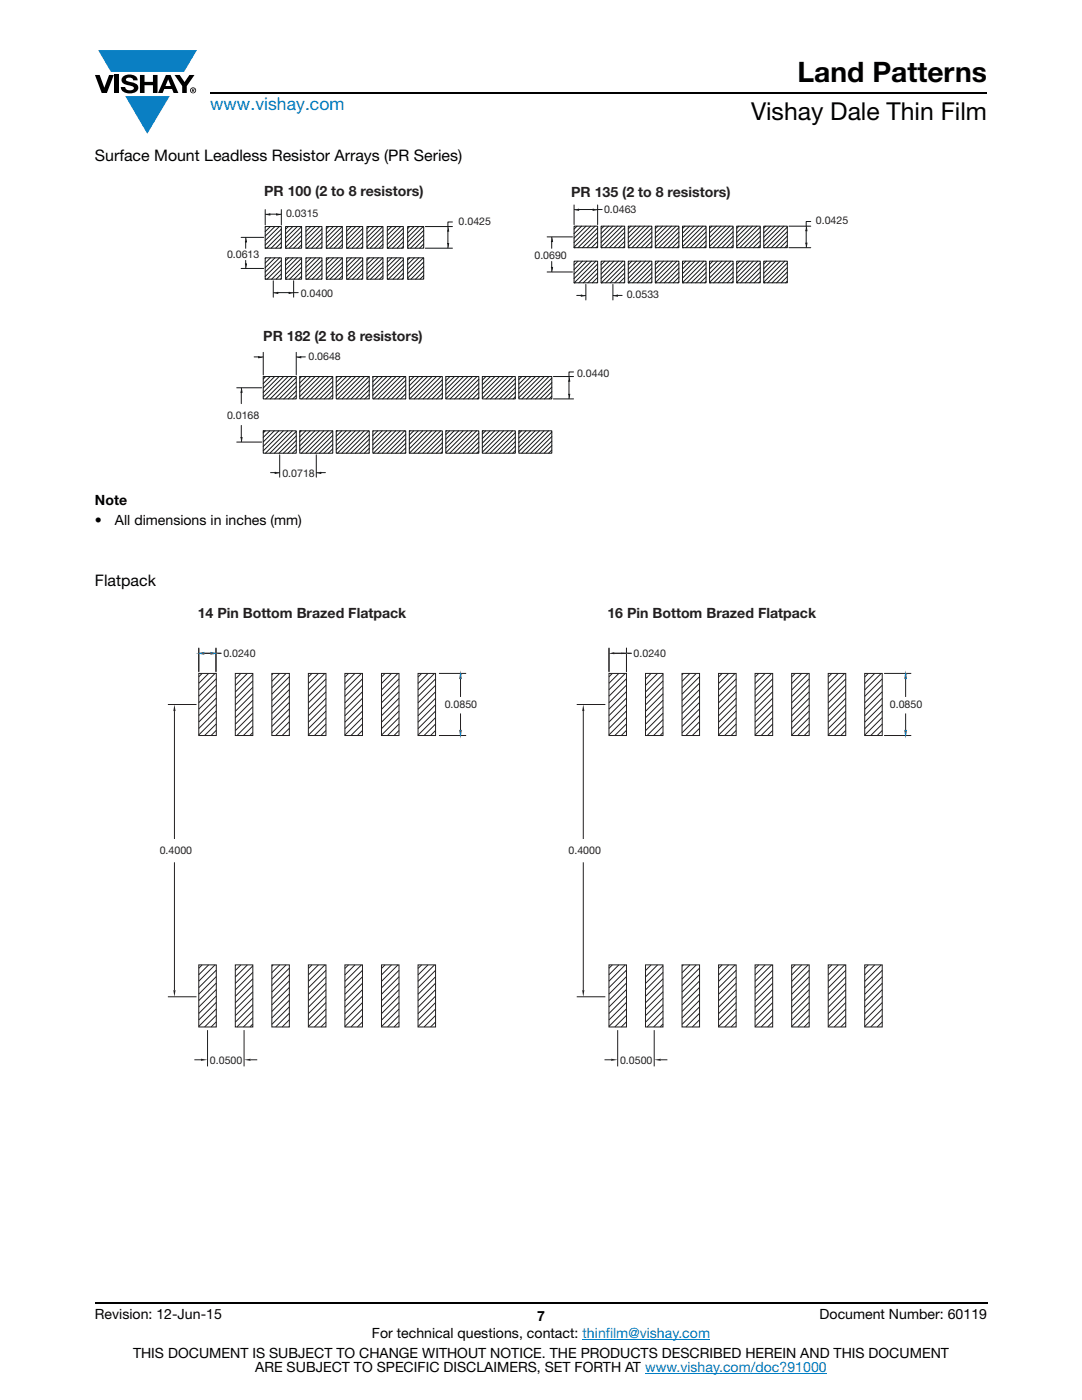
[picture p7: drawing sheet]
<svg xmlns="http://www.w3.org/2000/svg" width="216mm" height="279mm" viewBox="0 0 216 279" stroke-linecap="round" stroke-linejoin="round" font-family="sans-serif">
<g fill="#0a7fc3">
<path d="M19.6 10h19.7l-2.6 4.3h-1.1h-13.5z"/>
<path d="M25 19.2h8.9l-4.5 7.5z"/>
</g>
<g fill="#000">
<path d="M18.9 15h1l.9 2.5 1-2.5h.9l-1.4 3.6h-1zM22.9 15h.9v3.6h-.9zM24.6 15.3a2.1 2.1 0 0 1 2.8 .3l.1 .4h-.9a.79 .79 0 0 0-.7-.5 .79 .79 0 0 0-.8 .4l.3 .3 1 .2a1.08 1.08 0 0 1 1.2 1 1.08 1.08 0 0 1-1.1 1.2 1.73 1.73 0 0 1-2.4-1.2h.9a.96 .96 0 0 0 .8 .6 .96 .96 0 0 0 .9-.4 1.31 1.31 0 0 0-1.2-.6 1.03 1.03 0 0 1-1.1-.6 1.03 1.03 0 0 1 .2-1.1zM27.9 15h.9v1.3h1.7v-1.3h.9v3.6h-.9v-1.6h-1.7v1.6h-.9zM34.8 15h1.1l.9 1.4 1-1.4h1l-1.5 2.2v1.4h-.9v-1.4z"/>
<path d="M33.6 15.9l.5 1.3h-1.1zM33.1 15l-1.6 3.6h1l.3-.8h1.5l.3 .8h1l-1.6-3.6z"/>
<path d="M38.4 17.8h.2v.2h-.2zM38.3 17.7v.7h.1v-.3l.4 .3-.2-.3 .2-.2-.1-.2z"/>
<path d="M38.1 18a.46 .46 0 0 1 .9 0 .46 .46 0 0 1-.9 0zM37.9 18a.6 .6 0 0 0 1.2 0 .6 .6 0 0 0-1.2 0z"/>
</g>
<path d="M42 18.6h155M18.9 260h178.1" fill="none" stroke="#000" stroke-width=".36"/>
<path d="M116.2 267.3h25.5M128.7 274h36.3" fill="none" stroke="#007ec4" stroke-width=".2"/>
<path d="M45.3 36.7h124v59h-124z" fill="#fff"/>
<g fill="none" stroke="#131718" stroke-width=".2">
<path d="M52.9 51.5h3.2v4.2h-3.2zM52.9 45.2h3.2v4.3h-3.2zM52.9 55.7h.1M52.9 49.5h.1M53 45.2l-.1 .1M53.1 51.5l-.2 .1M53.9 45.2l-1 1M54 51.5l-1.1 1M54.8 45.2l-1.9 1.9M54.9 51.5l-2 1.9M55.7 45.2l-2.8 2.8M55.8 51.5l-2.9 2.8"/>
<path d="M56.1 52l-3.2 3.2M56.1 52.9l-2.8 2.8M56.1 53.8l-1.9 1.9M56.1 54.7l-1 1M56.1 46.6l-2.9 2.9M56.1 55.6l-.1 .1M56.1 45.7l-3.2 3.2M56.1 47.5l-2 2M56.1 48.4l-1.1 1.1M56.1 49.3l-.2 .2M57 51.5h3.2v4.2h-3.2zM57 45.2h3.2v4.3h-3.2z"/>
<path d="M57 55.7h.1M57 49.5h.1M57.5 45.2l-.5 .5M57.6 51.5l-.6 .5M58.4 45.2l-1.4 1.5M58.5 51.5l-1.5 1.4M59.3 45.2l-2.3 2.3M59.4 51.5l-2.4 2.3M60.2 47l-2.5 2.5M60.2 47.9l-1.6 1.6M60.2 53.3l-2.4 2.4M60.2 48.8l-.7 .7"/>
<path d="M60.2 46.1l-3.2 3.2M60.2 51.5l-3.2 3.2M60.2 52.4l-3.2 3.2M60.2 45.2l-3.2 3.2M60.2 54.2l-1.5 1.5M60.2 55.1l-.6 .6M61 51.5h3.2v4.2h-3.2zM61 45.2h3.2v4.3h-3.2zM61 55.7h.1M61 49.5h.1M61.1 45.2l-.1 .1M61.2 51.5l-.2 .1"/>
<path d="M62 45.2l-1 1M62 51.5l-1 1M62.9 45.2l-1.9 1.9M63 51.5l-2 1.8M63.8 45.2l-2.8 2.8M63.8 51.5l-2.8 2.8M64.2 51.9l-3.2 3.2M64.2 52.9l-2.8 2.8M64.2 53.7l-1.9 2M64.2 54.6l-1 1.1M64.2 45.7l-3.2 3.2M64.2 55.5l-.1 .2"/>
<path d="M64.2 46.6l-2.9 2.9M64.2 47.5l-2 2M64.2 48.4l-1.1 1.1M64.2 49.3l-.2 .2M65.1 51.5h3.2v4.2h-3.2zM65.1 45.2h3.2v4.3h-3.2zM65.1 55.7h.1M65.1 49.5h.1M65.6 45.2l-.5 .5M65.6 51.5l-.5 .5M66.5 45.2l-1.4 1.4M66.5 51.5l-1.4 1.4"/>
<path d="M67.4 45.2l-2.3 2.3M67.4 51.5l-2.3 2.3M68.3 45.2l-3.2 3.2M68.3 51.5l-3.2 3.2M68.3 52.4l-3.2 3.2M68.3 53.3l-2.4 2.4M68.3 54.2l-1.5 1.5M68.3 55.1l-.6 .6M68.3 47l-2.5 2.5M68.3 46.1l-3.2 3.2M68.3 47.9l-1.6 1.6M68.3 48.8l-.7 .7"/>
<path d="M69.2 51.5h3.2v4.2h-3.2zM69.2 45.2h3.2v4.3h-3.2zM69.2 55.7h.1M69.2 49.5h.1M69.2 45.2h.1M69.2 51.5h.1M70.1 45.2l-.9 .9M70.1 51.5l-.9 .9M71 45.2l-1.8 1.8M71 51.5l-1.8 1.8M71.9 45.2l-2.7 2.7M71.9 51.5l-2.7 2.7"/>
<path d="M72.4 52.8l-2.9 2.9M72.4 51.9l-3.2 3.2M72.4 53.7l-2.1 2M72.4 54.6l-1.2 1.1M72.4 46.5l-3 3M72.4 55.5l-.3 .2M72.4 47.4l-2.1 2.1M72.4 45.6l-3.2 3.2M72.4 48.3l-1.3 1.2M72.4 49.2l-.3 .3M73.2 51.5h3.2v4.2h-3.2zM73.2 45.2h3.2v4.3h-3.2z"/>
<path d="M73.2 55.7h.1M73.2 49.5h.1M73.7 45.2l-.5 .5M73.7 51.5l-.5 .4M74.6 45.2l-1.4 1.3M74.6 51.5l-1.4 1.3M75.5 45.2l-2.3 2.3M75.5 51.5l-2.3 2.2M76.4 45.2l-3.2 3.1M76.4 51.5l-3.2 3.1M76.4 53.2l-2.5 2.5M76.4 54.1l-1.6 1.6"/>
<path d="M76.4 55l-.7 .7M76.4 52.3l-3.2 3.2M76.4 46l-3.2 3.2M76.4 46.9l-2.5 2.6M76.4 47.8l-1.7 1.7M76.4 48.7l-.8 .8M77.3 51.5h.1M77.3 51.5h3.2v4.2h-3.2zM77.3 45.2h3.2v4.3h-3.2zM77.3 55.7h.1M77.3 49.5h.1M78.1 45.2l-.8 .9"/>
<path d="M78.2 51.5l-.9 .9M79.1 45.2l-1.8 1.8M79.1 51.5l-1.8 1.8M79.9 45.2l-2.6 2.7M80 51.5l-2.7 2.6M80.5 51.9l-3.2 3.2M80.5 52.7l-3 3M80.5 53.7l-2.1 2M80.5 54.5l-1.2 1.2M80.5 46.5l-3.1 3M80.5 55.4l-.3 .3M80.5 45.6l-3.2 3.2"/>
<path d="M80.5 47.4l-2.2 2.1M80.5 48.3l-1.3 1.2M80.5 49.2l-.4 .3M81.3 51.5h3.2v4.2h-3.2zM81.3 45.2h3.2v4.3h-3.2zM81.3 55.7h.1M81.3 49.5h.1M81.7 45.2l-.4 .4M81.8 51.5l-.5 .4M82.6 45.2l-1.3 1.3M82.7 51.5l-1.4 1.3M83.5 45.2l-2.2 2.2"/>
<path d="M83.6 51.5l-2.3 2.2M84.4 45.2l-3.1 3.1M84.5 51.5l-3.2 3.1M84.5 52.3l-3.2 3.2M84.5 53.2l-2.5 2.5M84.5 54.1l-1.6 1.6M84.5 55l-.7 .7M84.5 46.9l-2.6 2.6M84.5 47.8l-1.7 1.7M84.5 46l-3.2 3.2M84.5 48.7l-.8 .8M84.9 49.5h5.4"/>
<path d="M84.9 45.2h5.4M89.4 46.1v2.5M90.3 44.3h-.9v.9M114.5 52.1h4.7v4.3h-4.7zM114.5 56.4h.1M114.5 45.1h4.7v4.3h-4.7zM114.5 49.4h.1M115.1 45.1l-.6 .6M115.3 52.1l-.8 .8M116.1 45.1l-1.6 1.5M116.2 52.1l-1.7 1.7M116.9 45.1l-2.4 2.4"/>
<path d="M117.1 52.1l-2.6 2.6M117.8 45.1l-3.3 3.3M118 52.1l-3.5 3.5M118.7 45.1l-4.2 4.2M118.9 52.1l-4.3 4.3M119.2 49.1l-.3 .3M119.2 48.2l-1.2 1.2M119.2 47.3l-2.1 2.1M119.2 46.4l-3 3M119.2 45.5l-3.9 3.9M119.2 56.3l-.1 .1M119.2 55.4l-1 1"/>
<path d="M119.2 54.5l-1.9 1.9M119.2 53.6l-2.8 2.8M119.2 52.7l-3.7 3.7M119.9 52.1h4.7v4.3h-4.7zM119.9 56.4h.1M119.9 45.1h4.7v4.3h-4.7zM119.9 49.4h.1M120.5 45.1l-.6 .6M120.7 52.1l-.8 .8M121.4 45.1l-1.5 1.5M121.6 52.1l-1.7 1.7M122.3 45.1l-2.4 2.4"/>
<path d="M122.5 52.1l-2.6 2.6M123.2 45.1l-3.3 3.3M123.4 52.1l-3.5 3.5M124.1 45.1l-4.2 4.2M124.3 52.1l-4.3 4.3M124.6 49.1l-.3 .3M124.6 48.2l-1.2 1.2M124.6 47.3l-2.1 2.1M124.6 46.4l-3 3M124.6 45.5l-3.9 3.9M124.6 56.2l-.1 .2M124.6 55.4l-1 1"/>
<path d="M124.6 54.5l-1.9 1.9M124.6 53.6l-2.8 2.8M124.6 52.7l-3.7 3.7M125.4 52.1h4.7v4.3h-4.7zM125.4 56.4h.1M125.4 45.1h4.7v4.3h-4.7zM125.4 49.4h.1M125.9 45.1l-.5 .6M126.1 52.1l-.7 .8M126.8 45.1l-1.4 1.5M127 52.1l-1.6 1.6M127.7 45.1l-2.3 2.4"/>
<path d="M127.9 52.1l-2.5 2.5M128.6 45.1l-3.2 3.3M128.8 52.1l-3.4 3.4M129.5 45.1l-4.1 4.2M129.7 52.1l-4.3 4.3M130.1 54.4l-2 2M130.1 53.5l-2.9 2.9M130.1 52.6l-3.8 3.8M130.1 56.2l-.2 .2M130.1 55.3l-1.2 1.1M130.1 49.1l-.4 .3M130.1 48.2l-1.3 1.2"/>
<path d="M130.1 47.3l-2.2 2.1M130.1 46.4l-3.1 3M130.1 45.5l-4 3.9M130.8 52.1h4.7v4.3h-4.7zM130.8 56.4h.1M130.8 45.1h4.7v4.3h-4.7zM130.8 49.4h.1M131.3 45.1l-.5 .5M131.5 52.1l-.7 .7M132.2 45.1l-1.4 1.5M132.4 52.1l-1.6 1.6M133.1 45.1l-2.3 2.3"/>
<path d="M133.3 52.1l-2.5 2.5M134 45.1l-3.2 3.3M134.2 52.1l-3.4 3.4M134.9 45.1l-4.1 4.1M135.1 52.1l-4.3 4.3M135.5 49l-.4 .4M135.5 48.1l-1.3 1.3M135.5 47.2l-2.2 2.2M135.5 46.3l-3.1 3.1M135.5 45.4l-4 4M135.5 56.2l-.3 .2M135.5 55.3l-1.2 1.1"/>
<path d="M135.5 54.4l-2.1 2M135.5 53.5l-3 2.9M135.5 52.6l-3.8 3.8M136.2 52.1h4.7v4.3h-4.7zM136.2 56.4h.1M136.2 45.1h4.7v4.3h-4.7zM136.2 49.4h.1M136.7 45.1l-.5 .5M136.9 52.1l-.7 .7M137.6 45.1l-1.4 1.4M137.7 52.1l-1.5 1.6M138.5 45.1l-2.3 2.3"/>
<path d="M138.6 52.1l-2.4 2.5M139.4 45.1l-3.2 3.2M139.5 52.1l-3.3 3.4M140.3 45.1l-4.1 4.1M140.4 52.1l-4.2 4.3M140.9 49l-.5 .4M140.9 48.1l-1.4 1.3M140.9 47.2l-2.3 2.2M140.9 46.3l-3.2 3.1M140.9 45.4l-4 4M140.9 56.2l-.3 .2M140.9 55.3l-1.2 1.1"/>
<path d="M140.9 54.4l-2.1 2M140.9 53.5l-3 2.9M140.9 52.6l-3.9 3.8M141.6 52.1h4.7v4.3h-4.7zM141.6 56.4h.1M141.6 45.1h4.7v4.3h-4.7zM141.6 49.4h.1M142.1 45.1l-.5 .5M142.2 52.1l-.6 .7M143 45.1l-1.4 1.4M143.1 52.1l-1.5 1.6M143.8 45.1l-2.2 2.3"/>
<path d="M144 52.1l-2.4 2.5M144.8 45.1l-3.2 3.2M144.9 52.1l-3.3 3.4M145.6 45.1l-4 4.1M145.8 52.1l-4.2 4.3M146.3 49l-.5 .4M146.3 48.1l-1.4 1.3M146.3 47.2l-2.3 2.2M146.3 46.3l-3.2 3.1M146.3 45.4l-4.1 4M146.3 56.1l-.3 .3M146.3 55.3l-1.2 1.1"/>
<path d="M146.3 54.3l-2.1 2.1M146.3 53.5l-3 2.9M146.3 52.6l-3.9 3.8M147 52.1h4.7v4.3h-4.7zM147 56.4h.1M147 45.1h4.7v4.3h-4.7zM147 49.4h.1M147.4 45.1l-.4 .5M147.6 52.1l-.6 .7M148.3 45.1l-1.3 1.4M148.5 52.1l-1.5 1.5M149.2 45.1l-2.2 2.3"/>
<path d="M149.4 52.1l-2.4 2.4M150.1 45.1l-3.1 3.2M150.3 52.1l-3.3 3.3M151 45.1l-4 4.1M151.2 52.1l-4.2 4.2M151.7 48.9l-.5 .5M151.7 48.1l-1.4 1.3M151.7 47.1l-2.3 2.3M151.7 46.3l-3.2 3.1M151.7 45.3l-4.1 4.1M151.7 56.1l-.3 .3M151.7 55.2l-1.2 1.2"/>
<path d="M151.7 54.3l-2.1 2.1M151.7 53.4l-3 3M151.7 52.5l-3.9 3.9M152.4 52.1h4.7v4.3h-4.7zM152.4 56.4h.1M152.4 45.1h4.7v4.3h-4.7zM152.4 49.4h.1M152.8 45.1l-.4 .4M153 52.1l-.6 .6M153.7 45.1l-1.3 1.3M153.9 52.1l-1.5 1.5M154.6 45.1l-2.2 2.2"/>
<path d="M154.8 52.1l-2.4 2.4M155.5 45.1l-3.1 3.1M155.7 52.1l-3.3 3.3M156.4 45.1l-4 4M156.6 52.1l-4.2 4.2M157.1 56.1l-.3 .3M157.1 55.2l-1.2 1.2M157.1 54.3l-2.1 2.1M157.1 53.4l-3 3M157.1 52.5l-3.9 3.9M157.1 48.9l-.5 .5M157.1 48l-1.4 1.4"/>
<path d="M157.1 47.1l-2.3 2.3M157.1 46.2l-3.2 3.2M157.1 45.3l-4.1 4.1M52.5 75.1h6.6v4.5h-6.6zM52.5 75.1h.1M53 75.1l-.5 .6M53.9 75.1l-1.4 1.4M54.8 75.1l-2.3 2.3M55.7 75.1l-3.2 3.2M56.6 75.1l-4.1 4.1M57.5 75.1l-4.5 4.5M58.4 75.1l-4.5 4.5"/>
<path d="M59.1 76.2l-3.4 3.4M59.1 77.1l-2.5 2.5M59.1 78l-1.6 1.6M59.1 78.9l-.7 .7M59.1 75.4l-4.3 4.2M59.8 75.1h6.6v4.5h-6.6zM59.8 75.1h.1M60.2 75.1l-.4 .4M61.1 75.1l-1.3 1.3M62 75.1l-2.2 2.2M62.9 75.1l-3.1 3.1M63.8 75.1l-4 4"/>
<path d="M64.7 75.1l-4.5 4.5M65.6 75.1l-4.5 4.5M66.4 76.1l-3.5 3.5M66.4 77l-2.6 2.6M66.4 77.9l-1.7 1.7M66.4 78.8l-.8 .8M66.4 75.2l-4.4 4.4M67.1 75.1h6.6v4.5h-6.6zM67.1 75.1h.1M67.4 75.1l-.3 .3M68.3 75.1l-1.2 1.2M69.2 75.1l-2.1 2.1"/>
<path d="M70.1 75.1l-3 3M71 75.1l-3.9 3.9M71.9 75.1l-4.5 4.5M72.7 75.1l-4.4 4.5M73.6 75.1l-4.4 4.5M73.7 76l-3.6 3.6M73.7 76.9l-2.7 2.7M73.7 77.8l-1.8 1.8M73.7 78.7l-.9 .9M73.7 79.6h.1M74.4 75.1h6.6v4.5h-6.6zM74.4 75.1h.1"/>
<path d="M74.5 75.1l-.1 .2M75.4 75.1l-1 1.1M76.3 75.1l-1.9 2M77.2 75.1l-2.8 2.9M78.1 75.1l-3.7 3.8M79 75.1l-4.4 4.5M79.9 75.1l-4.5 4.5M80.8 75.1l-4.4 4.5M81 77.7l-2 1.9M81 78.6l-1.1 1M81 79.5l-.2 .1M81 75.9l-3.8 3.7"/>
<path d="M81 76.8l-2.8 2.8M81.7 75.1h6.6v4.5h-6.6zM81.7 75.1h.1M81.7 75.1v.1M82.6 75.1l-.9 1M83.5 75.1l-1.8 1.9M84.4 75.1l-2.7 2.8M85.3 75.1l-3.6 3.7M86.2 75.1l-4.5 4.5M87.1 75.1l-4.5 4.5M88 75.1l-4.5 4.5M88.3 75.8l-3.9 3.8"/>
<path d="M88.3 76.7l-3 2.9M88.3 77.6l-2.1 2M88.3 78.5l-1.2 1.1M88.3 79.4l-.3 .2M89 75.1h6.5v4.5h-6.5zM89 75.1h.1M89.8 75.1l-.8 .9M90.7 75.1l-1.7 1.8M91.6 75.1l-2.6 2.7M92.5 75.1l-3.5 3.6M93.4 75.1l-4.4 4.5M94.3 75.1l-4.5 4.5"/>
<path d="M95.2 75.1l-4.5 4.5M95.5 79.3l-.3 .3M95.5 78.4l-1.2 1.2M95.5 77.5l-2.1 2.1M95.5 76.6l-3 3M95.5 75.7l-3.9 3.9M96.2 75.1h6.6v4.5h-6.6zM96.2 75.1h.1M97 75.1l-.8 .8M97.9 75.1l-1.7 1.7M98.8 75.1l-2.6 2.6M99.7 75.1l-3.5 3.5"/>
<path d="M100.6 75.1l-4.4 4.4M101.4 75.1l-4.4 4.5M102.4 75.1l-4.5 4.5M102.8 76.5l-3.1 3.1M102.8 75.6l-4 4M102.8 79.2l-.4 .4M102.8 78.3l-1.3 1.3M102.8 77.4l-2.2 2.2M103.5 75.1h6.6v4.5h-6.6zM103.5 75.1h.1M104.1 75.1l-.6 .7M105 75.1l-1.5 1.6"/>
<path d="M105.9 75.1l-2.4 2.5M106.8 75.1l-3.3 3.3M107.7 75.1l-4.2 4.3M108.6 75.1l-4.4 4.5M109.5 75.1l-4.4 4.5M110.1 79.1l-.5 .5M110.1 78.1l-1.5 1.5M110.1 77.3l-2.3 2.3M110.1 76.4l-3.2 3.2M110.1 75.5l-4.1 4.1M52.5 86h6.6v4.4h-6.6zM52.5 86h.1"/>
<path d="M52.9 86l-.4 .4M53.8 86l-1.3 1.3M54.7 86l-2.2 2.2M55.6 86l-3.1 3.1M56.5 86l-4 4M57.4 86l-4.4 4.4M58.3 86l-4.4 4.4M59.1 87l-3.4 3.4M59.1 87.9l-2.6 2.5M59.1 88.8l-1.7 1.6M59.1 89.7l-.8 .7M59.1 86.1l-4.4 4.3"/>
<path d="M59.8 86h6.6v4.4h-6.6zM59.8 86h.1M60.1 86l-.3 .3M61 86l-1.2 1.2M61.9 86l-2.1 2.1M62.8 86l-3 3M63.7 86l-3.9 3.9M64.6 86l-4.5 4.4M65.5 86l-4.5 4.4M66.4 87.8l-2.7 2.6M66.4 88.7l-1.8 1.7M66.4 89.6l-.9 .8"/>
<path d="M66.4 86l-4.5 4.4M66.4 86.9l-3.6 3.5M67.1 86h6.6v4.4h-6.6zM67.1 86h.1M67.3 86l-.2 .2M68.2 86l-1.1 1.1M69.1 86l-2 2M70 86l-2.9 2.9M70.9 86l-3.8 3.8M71.8 86l-4.5 4.4M72.7 86l-4.5 4.4M73.6 86l-4.5 4.4"/>
<path d="M73.7 86.8l-3.7 3.6M73.7 87.7l-2.8 2.7M73.7 88.6l-1.9 1.8M73.7 89.5l-1 .9M73.7 90.4h-.1M74.4 86h6.6v4.4h-6.6zM74.5 86l-.1 .1M75.4 86l-1 1M76.3 86l-1.9 1.9M77.2 86l-2.8 2.8M78.1 86l-3.7 3.7M78.9 86l-4.4 4.4"/>
<path d="M79.9 86l-4.5 4.4M80.7 86l-4.4 4.4M81 87.6l-2.9 2.8M81 88.5l-2 1.9M81 89.4l-1.1 1M81 90.3l-.2 .1M81 86.7l-3.8 3.7M81.7 86h6.6v4.4h-6.6zM81.7 86h.1M82.5 86l-.8 .9M83.4 86l-1.7 1.8M84.3 86l-2.6 2.6"/>
<path d="M85.2 86l-3.5 3.6M86.1 86l-4.4 4.4M87 86l-4.4 4.4M87.9 86l-4.4 4.4M88.3 86.6l-3.9 3.8M88.3 87.5l-3 2.9M88.3 88.4l-2.2 2M88.3 89.3l-1.2 1.1M88.3 90.2l-.4 .2M89 86h6.5v4.4h-6.5zM89 86h.1M89.7 86l-.7 .7"/>
<path d="M90.6 86l-1.6 1.7M91.5 86l-2.5 2.5M92.4 86l-3.4 3.4M93.3 86l-4.3 4.3M94.2 86l-4.5 4.4M95.1 86l-4.5 4.4M95.5 90l-.4 .4M95.5 89.1l-1.3 1.3M95.5 88.2l-2.2 2.2M95.5 87.4l-3.1 3M95.5 86.4l-4 4M96.2 86h6.6v4.4h-6.6z"/>
<path d="M96.2 86h.1M96.9 86l-.7 .6M97.8 86l-1.6 1.5M98.7 86l-2.5 2.4M99.6 86l-3.4 3.3M100.5 86l-4.3 4.2M101.4 86l-4.5 4.4M102.3 86l-4.5 4.4M102.8 89.9l-.5 .5M102.8 89l-1.4 1.4M102.8 88.1l-2.3 2.3M102.8 87.2l-3.2 3.2"/>
<path d="M102.8 86.3l-4.1 4.1M103.5 86h6.6v4.4h-6.6zM103.5 86h.1M104.1 86l-.6 .5M105 86l-1.5 1.4M105.9 86l-2.4 2.3M106.8 86l-3.3 3.2M107.6 86l-4.1 4.1M108.6 86l-4.5 4.4M109.4 86l-4.4 4.4M110.1 89.8l-.6 .6M110.1 88.9l-1.5 1.5"/>
<path d="M110.1 88l-2.4 2.4M110.1 87.1l-3.3 3.3M110.1 86.2l-4.2 4.2"/>
</g>
<path d="M89.2 48.6h.3l-.1 .9z" fill="#231f20"/>
<path d="M89.2 48.6h.3l-.1 .9" fill="none" stroke="#131718" stroke-width=".2"/>
<path d="M89.4 45.2l.1 .9h-.3z" fill="#231f20"/>
<path d="M52.9 41.8v3.1M53.9 42.7h1.3M56.1 41.8v3.1M89.4 45.2l.1 .9h-.3" fill="none" stroke="#131718" stroke-width=".2"/>
<path d="M52.9 42.7l1-.1v.3z" fill="#231f20"/>
<path d="M53.9 42.6v.3l-1-.2" fill="none" stroke="#131718" stroke-width=".2"/>
<path d="M55.2 42.6l.9 .1-.9 .2z" fill="#231f20"/>
<path d="M48.1 47.4h4.5M48.1 53.6h4.5M49 48.3v1.3M49 52v.7M55.2 42.6v.3l.9-.2" fill="none" stroke="#131718" stroke-width=".2"/>
<path d="M49 47.4l.2 .9h-.3z" fill="#231f20"/>
<path d="M49 47.4l.2 .9h-.3" fill="none" stroke="#131718" stroke-width=".2"/>
<path d="M48.9 52.7h.3l-.2 .9z" fill="#231f20"/>
<path d="M48.9 52.7h.3l-.2 .9M157.4 49.4h4.4M157.4 45.1h4.4M160.9 46v2.5M161.8 44.2h-.9v.9" fill="none" stroke="#131718" stroke-width=".2"/>
<path d="M160.7 48.5h.3l-.1 .9z" fill="#231f20"/>
<path d="M160.7 48.5h.3l-.1 .9" fill="none" stroke="#131718" stroke-width=".2"/>
<path d="M160.9 45.1l.1 .9h-.3z" fill="#231f20"/>
<path d="M114.6 40.9v3.9M115.5 41.8h2.8M119.2 40.9v3.9M119.2 41.8h1M160.9 45.1l.1 .9h-.3" fill="none" stroke="#131718" stroke-width=".2"/>
<path d="M114.6 41.8l.9-.1v.3z" fill="#231f20"/>
<path d="M115.5 41.7v.3l-.9-.2" fill="none" stroke="#131718" stroke-width=".2"/>
<path d="M118.3 41.7l.9 .1-.9 .2z" fill="#231f20"/>
<path d="M109.2 54.3h5M109.2 47.3h5M110.1 48.2v1.4M110.1 52.2v1.2M118.3 41.7v.3l.9-.2" fill="none" stroke="#131718" stroke-width=".2"/>
<path d="M109.9 53.4h.4l-.2 .9z" fill="#231f20"/>
<path d="M109.9 53.4h.4l-.2 .9" fill="none" stroke="#131718" stroke-width=".2"/>
<path d="M110.1 47.3l.2 .9h-.4z" fill="#231f20"/>
<path d="M110.1 47.3l.2 .9h-.4M110.4 79.6h4M110.4 75.1h4M113.5 76.1v2.6M114.4 74.2h-.9v.9" fill="none" stroke="#131718" stroke-width=".2"/>
<path d="M113.4 78.7h.3l-.2 .9z" fill="#231f20"/>
<path d="M113.4 78.7h.3l-.2 .9" fill="none" stroke="#131718" stroke-width=".2"/>
<path d="M113.5 75.1l.2 1h-.3z" fill="#231f20"/>
<path d="M50.7 71.2h.9M52.5 70.3v4.5M59.1 70.3v4.5M60 71.2h.9M113.5 75.1l.2 1h-.3" fill="none" stroke="#131718" stroke-width=".2"/>
<path d="M51.6 71.1l.9 .1-.9 .2z" fill="#231f20"/>
<path d="M51.6 71.1v.3l.9-.2" fill="none" stroke="#131718" stroke-width=".2"/>
<path d="M59.1 71.2l.9-.1v.3z" fill="#231f20"/>
<path d="M47.2 77.4h5M48.1 78.3v2.3M60 71.1v.3l-.9-.2M47.2 88.2h5M48.1 84.9v2.4" fill="none" stroke="#131718" stroke-width=".2"/>
<path d="M48 87.3h.3l-.2 .9z" fill="#231f20"/>
<path d="M48 87.3h.3l-.2 .9" fill="none" stroke="#131718" stroke-width=".2"/>
<path d="M48.1 77.4l.2 .9h-.3z" fill="#231f20"/>
<path d="M54.5 56v3.3M55.4 58.4h2.3M58.6 56v3.3M58.6 58.4h.9M48.1 77.4l.2 .9h-.3" fill="none" stroke="#131718" stroke-width=".2"/>
<path d="M54.5 58.4l.9-.1v.3z" fill="#231f20"/>
<path d="M55.4 58.3v.3l-.9-.2" fill="none" stroke="#131718" stroke-width=".2"/>
<path d="M57.7 58.3l.9 .1-.9 .2z" fill="#231f20"/>
<path d="M57.7 58.3v.3l.9-.2M115.1 59h.9M116.9 56.8v3.1M122.3 56.8v3.1M123.2 59h.9" fill="none" stroke="#131718" stroke-width=".2"/>
<path d="M116 58.8l.9 .2-.9 .1z" fill="#231f20"/>
<path d="M116 58.8v.3l.9-.1" fill="none" stroke="#131718" stroke-width=".2"/>
<path d="M122.3 59l.9-.2v.3z" fill="#231f20"/>
<path d="M123.2 58.8v.3l-.9-.1M54 94.3h.9M55.8 90.8v4.4M63.1 90.8v4.4M64 94.3h.9" fill="none" stroke="#131718" stroke-width=".2"/>
<path d="M54.9 94.2l.9 .1-.9 .2z" fill="#231f20"/>
<path d="M54.9 94.2v.3l.9-.2" fill="none" stroke="#131718" stroke-width=".2"/>
<path d="M63.1 94.3l.9-.1v.3z" fill="#231f20"/>
<path d="M64 94.2v.3l-.9-.2" fill="none" stroke="#131718" stroke-width=".2"/>
<path d="M31.9 121h152.1v91.8h-152.1z" fill="#fff"/>
<path d="M39.7 129.4v4.6M43.1 129.4v4.6" fill="none" stroke="#231f20" stroke-width=".2"/>
<path d="M40.7 130.4h1.4z" fill="#231f20"/>
<path d="M40.7 130.4h1.4" fill="none" stroke="#231f20" stroke-width=".2"/>
<path d="M43.1 130.4h1z" fill="#231f20"/>
<path d="M43.1 130.4h1" fill="none" stroke="#231f20" stroke-width=".2"/>
<path d="M39.7 130.4l1-.2v.4z" fill="#231f20"/>
<path d="M39.7 130.4l1-.2v.4z" fill="#231f20"/>
<path d="M39.7 130.4l1-.2v.4z" fill="none" stroke="#3a53a4" stroke-width=".2"/>
<path d="M42.1 130.2l1 .2-1 .2z" fill="#231f20"/>
<path d="M43.1 130.4h.1" fill="none" stroke="#3a53a4" stroke-width=".2"/>
<path d="M42.1 130.2l1 .2-1 .2z" fill="#231f20"/>
<path d="M42.1 130.2l1 .2-1 .2z" fill="none" stroke="#3a53a4" stroke-width=".2"/>
<path d="M176.5 134.4h5.2M180.7 135.4v3.6M176.5 146.8h5.2M180.7 142.5v3.3" fill="none" stroke="#231f20" stroke-width=".2"/>
<path d="M180.5 145.8h.4l-.2 1z" fill="#231f20"/>
<path d="M180.7 134.6h.1M180.5 145.8h.4l-.2 1z" fill="none" stroke="#3a53a4" stroke-width=".2"/>
<path d="M180.7 134.4l.2 1h-.4z" fill="#231f20"/>
<path d="M180.7 134.4l.2 1h-.4z" fill="none" stroke="#3a53a4" stroke-width=".2"/>
<g fill="none" stroke="#231f20" stroke-width=".2">
<path d="M39.7 134.4h3.5v12.4h-3.5zM40.3 134.4l-.6 .7M41.6 134.4l-1.9 2M42.9 134.4l-3.2 3.2M43.2 135.4l-3.5 3.5M43.2 136.7l-3.5 3.5M43.2 138l-3.5 3.5M43.2 139.3l-3.5 3.5M47 134.4h3.4v12.4h-3.4zM48.1 134.4l-1.1 1.1M49.4 134.4l-2.4 2.4M50.4 134.6l-3.4 3.5"/>
<path d="M50.4 135.9l-3.4 3.5M50.4 138.5l-3.4 3.5M50.4 139.8l-3.4 3.5M50.4 137.2l-3.4 3.5M54.2 134.4h3.5v12.4h-3.5zM54.5 134.4l-.3 .3M55.8 134.4l-1.6 1.6M57.1 134.4l-2.9 2.8M57.7 138.9l-3.5 3.5M57.7 135l-3.5 3.5M57.7 136.3l-3.5 3.5M57.7 137.6l-3.5 3.5"/>
<path d="M61.5 134.4h3.5v12.4h-3.5zM62.2 134.4l-.7 .7M63.5 134.4l-2 2M64.8 134.4l-3.3 3.3M65 135.5l-3.5 3.5M65 136.8l-3.5 3.5M65 138.1l-3.5 3.5M65 139.3l-3.5 3.6M43.2 145.8l-1.1 1M43.2 144.5l-2.4 2.3M43.2 140.6l-3.5 3.5M43.2 141.9l-3.5 3.5"/>
<path d="M43.2 143.2l-3.5 3.5M50.4 144.9l-1.8 1.9M50.4 143.6l-3.1 3.2M50.4 141l-3.4 3.5M50.4 142.3l-3.4 3.5M50.4 146.2l-.5 .6M57.7 145.4l-1.4 1.4M57.7 144.1l-2.7 2.7M57.7 140.2l-3.5 3.5M57.7 141.5l-3.5 3.5M57.7 142.8l-3.5 3.5M65 145.8l-1 1"/>
<path d="M65 144.5l-2.3 2.3M65 140.6l-3.5 3.5M65 141.9l-3.5 3.5M65 143.2l-3.5 3.5M38.8 211.5h1.3M41.4 205.6v7.2M48.7 205.6v7.2M50 211.5h1.3"/>
</g>
<path d="M57.7 146.6l-.1 .2" fill="none" stroke="#939598" stroke-width=".25"/>
<g fill="#231f20">
<path d="M40.1 211.3l1.3 .2-1.3 .2z"/>
<path d="M48.7 211.5l1.3-.2v.4z"/>
</g>
<path d="M33.5 140.6h5.7M34.8 141.9v25.5M34.8 172.1v25.5M33.5 198.9h5.7" fill="none" stroke="#231f20" stroke-width=".2"/>
<g fill="#231f20">
<path d="M34.6 197.6h.4l-.2 1.3z"/>
<path d="M34.8 140.6l.2 1.3h-.4z"/>
</g>
<g fill="none" stroke="#231f20" stroke-width=".2">
<path d="M68.8 134.4h3.5v12.4h-3.5zM69.5 134.4l-.7 .7M70.8 134.4l-2 2M72.1 134.4l-3.3 3.3M72.3 135.5l-3.5 3.5M72.3 136.8l-3.5 3.5M72.3 138.1l-3.5 3.5M72.3 139.3l-3.5 3.6M76.1 134.4h3.5v12.4h-3.5zM76.8 134.4l-.7 .7M78.1 134.4l-2 2M79.4 134.4l-3.3 3.3"/>
<path d="M79.6 135.5l-3.5 3.5M79.6 136.8l-3.5 3.5M79.6 138.1l-3.5 3.5M79.6 139.3l-3.5 3.6M83.4 134.4h3.5v12.4h-3.5zM84.1 134.4l-.7 .7M85.4 134.4l-2 2M86.7 134.4l-3.3 3.3M86.9 135.5l-3.5 3.5M86.9 136.8l-3.5 3.5M86.9 138.1l-3.5 3.5M86.9 139.3l-3.5 3.6"/>
<path d="M87.7 134.4h5.2M91.9 135.4v3.6M121.5 134.4h3.5v12.4h-3.5zM122.2 134.4l-.7 .7M123.5 134.4l-2 2M124.8 134.4l-3.3 3.2M125 135.4l-3.5 3.5M125 136.7l-3.5 3.5M125 138l-3.5 3.5M125 139.3l-3.5 3.5M128.8 134.4h3.5v12.4h-3.5zM129.9 134.4l-1.1 1.1"/>
<path d="M131.2 134.4l-2.4 2.4M132.3 134.6l-3.5 3.5M132.3 135.9l-3.5 3.5M132.3 138.5l-3.5 3.5M132.3 139.8l-3.5 3.5M132.3 137.2l-3.5 3.5M136.1 134.4h3.5v12.4h-3.5zM136.4 134.4l-.3 .3M137.7 134.4l-1.6 1.6M138.9 134.4l-2.8 2.8M139.6 138.9l-3.5 3.5M139.6 135l-3.5 3.5"/>
<path d="M139.6 136.3l-3.5 3.5M139.6 137.6l-3.5 3.5M143.4 134.4h3.5v12.4h-3.5zM144.1 134.4l-.7 .7M145.4 134.4l-2 2M146.7 134.4l-3.3 3.3M146.9 135.5l-3.5 3.5M146.9 136.8l-3.5 3.5M146.9 138.1l-3.5 3.5M146.9 139.3l-3.5 3.6M150.7 134.4h3.5v12.4h-3.5zM151.4 134.4l-.7 .7"/>
<path d="M152.7 134.4l-2 2M154 134.4l-3.3 3.3M154.2 135.5l-3.5 3.5M154.2 136.8l-3.5 3.5M154.2 138.1l-3.5 3.5M154.2 139.3l-3.5 3.6M158 134.4h3.5v12.4h-3.5zM158.7 134.4l-.7 .7M160 134.4l-2 2M161.3 134.4l-3.3 3.3M161.5 135.5l-3.5 3.5M161.5 136.8l-3.5 3.5"/>
<path d="M161.5 138.1l-3.5 3.5M161.5 139.3l-3.5 3.6M165.3 134.4h3.5v12.4h-3.5zM166 134.4l-.7 .7M167.3 134.4l-2 2M168.6 134.4l-3.3 3.3M168.8 135.5l-3.5 3.5M168.8 136.8l-3.5 3.5M168.8 138.1l-3.5 3.5M168.8 139.3l-3.5 3.6M172.5 134.4h3.5v12.4h-3.5zM173.3 134.4l-.8 .7"/>
<path d="M174.5 134.4l-2 2M175.8 134.4l-3.3 3.3M176 135.5l-3.5 3.5M176 136.8l-3.5 3.5M176 138.1l-3.5 3.5M176 139.3l-3.5 3.6M72.3 144.5l-2.3 2.3M72.3 145.8l-1 1M72.3 140.6l-3.5 3.5M72.3 141.9l-3.5 3.5M72.3 143.2l-3.5 3.5M79.6 145.8l-1 1"/>
<path d="M79.6 140.6l-3.5 3.5M79.6 141.9l-3.5 3.5M79.6 143.2l-3.5 3.5M79.6 144.5l-2.3 2.3M86.9 145.8l-1 1M86.9 144.5l-2.3 2.3M86.9 140.6l-3.5 3.5M86.9 141.9l-3.5 3.5M86.9 143.2l-3.5 3.5M87.7 146.8h5.2M91.9 142.5v3.3M125 140.6l-3.5 3.5"/>
<path d="M125 141.9l-3.5 3.5M125 143.2l-3.5 3.5M125 144.5l-2.3 2.3M125 145.8l-1 1M132.3 143.6l-3.2 3.2M132.3 141l-3.5 3.5M132.3 142.3l-3.5 3.5M132.3 146.2l-.6 .6M132.3 144.9l-1.9 1.9M139.6 140.2l-3.5 3.5M139.6 141.5l-3.5 3.5M139.6 142.8l-3.5 3.5"/>
<path d="M139.6 144.1l-2.7 2.7M139.6 145.4l-1.5 1.4M146.9 140.6l-3.5 3.5M146.9 141.9l-3.5 3.5M146.9 143.2l-3.5 3.5M146.9 145.8l-1 1M146.9 144.5l-2.3 2.3M154.2 140.6l-3.5 3.5M154.2 141.9l-3.5 3.5M154.2 143.2l-3.5 3.5M154.2 144.5l-2.3 2.3M154.2 145.8l-1 1"/>
<path d="M161.5 145.8l-1 1M161.5 144.5l-2.3 2.3M161.5 140.6l-3.5 3.5M161.5 141.9l-3.5 3.5M161.5 143.2l-3.5 3.5M168.8 144.5l-2.3 2.3M168.8 140.6l-3.5 3.5M168.8 141.9l-3.5 3.5M168.8 143.2l-3.5 3.5M168.8 145.8l-1 1M176 144.5l-2.3 2.3M176 140.6l-3.5 3.5"/>
<path d="M176 141.9l-3.5 3.5M176 143.2l-3.5 3.5M176 145.8l-1 1M39.7 192.6h3.5v12.4h-3.5zM40.3 192.6l-.6 .6M41.6 192.6l-1.9 1.9M42.9 192.6l-3.2 3.2M43.2 193.6l-3.5 3.5M43.2 194.9l-3.5 3.5M43.2 196.2l-3.5 3.5M43.2 197.5l-3.5 3.5M43.2 198.8l-3.5 3.5"/>
<path d="M47 192.6h3.4v12.4h-3.4zM48.1 192.6l-1.1 1.1M49.4 192.6l-2.4 2.4M50.4 192.8l-3.4 3.5M50.4 194.1l-3.4 3.5M50.4 196.6l-3.4 3.5M50.4 197.9l-3.4 3.5M50.4 199.2l-3.4 3.5M50.4 195.3l-3.4 3.5M54.2 192.6h3.5v12.4h-3.5zM54.5 192.6l-.3 .2M55.8 192.6l-1.6 1.5"/>
<path d="M57.1 192.6l-2.9 2.8M57.7 198.4l-3.5 3.5M57.7 193.2l-3.5 3.5M57.7 194.5l-3.5 3.5M57.7 195.8l-3.5 3.5M57.7 197.1l-3.5 3.5M57.7 199.6l-3.5 3.6M61.5 192.6h3.5v12.4h-3.5zM62.2 192.6l-.7 .7M63.5 192.6l-2 2M64.8 192.6l-3.3 3.3M65 193.7l-3.5 3.4"/>
<path d="M65 194.9l-3.5 3.5M65 196.2l-3.5 3.5M65 197.5l-3.5 3.5M65 198.8l-3.5 3.5M68.8 192.6h3.5v12.4h-3.5zM69.5 192.6l-.7 .7M70.8 192.6l-2 2M72.1 192.6l-3.3 3.3M72.3 193.7l-3.5 3.4M72.3 194.9l-3.5 3.5M72.3 196.2l-3.5 3.5M72.3 197.5l-3.5 3.5"/>
<path d="M72.3 198.8l-3.5 3.5M76.1 192.6h3.5v12.4h-3.5zM76.8 192.6l-.7 .7M78.1 192.6l-2 2M79.4 192.6l-3.3 3.3M79.6 193.7l-3.5 3.4M79.6 194.9l-3.5 3.5M79.6 196.2l-3.5 3.5M79.6 197.5l-3.5 3.5M79.6 198.8l-3.5 3.5M83.4 192.6h3.5v12.4h-3.5zM84.1 192.6l-.7 .7"/>
<path d="M85.4 192.6l-2 2M86.7 192.6l-3.3 3.3M86.9 193.7l-3.5 3.4M86.9 194.9l-3.5 3.5M86.9 196.2l-3.5 3.5M86.9 197.5l-3.5 3.5M86.9 198.8l-3.5 3.5M121.5 192.6h3.5v12.4h-3.5zM122.2 192.6l-.7 .6M123.5 192.6l-2 1.9M124.8 192.6l-3.3 3.2M125 193.6l-3.5 3.5"/>
<path d="M125 194.9l-3.5 3.5M125 196.2l-3.5 3.5M125 197.5l-3.5 3.5M125 198.8l-3.5 3.5M128.8 192.6h3.5v12.4h-3.5zM129.9 192.6l-1.1 1.1M131.2 192.6l-2.4 2.4M132.3 194.1l-3.5 3.5M132.3 196.6l-3.5 3.5M132.3 197.9l-3.5 3.5M132.3 199.2l-3.5 3.5M132.3 192.8l-3.5 3.5"/>
<path d="M132.3 195.3l-3.5 3.5M136.1 192.6h3.5v12.4h-3.5zM136.4 192.6l-.3 .2M137.7 192.6l-1.6 1.5M138.9 192.6l-2.8 2.8M139.6 197.1l-3.5 3.5M139.6 198.4l-3.5 3.5M139.6 193.2l-3.5 3.5M139.6 194.5l-3.5 3.5M139.6 195.8l-3.5 3.5M139.6 199.6l-3.5 3.6M143.4 192.6h3.5v12.4h-3.5z"/>
<path d="M144.1 192.6l-.7 .7M145.4 192.6l-2 2M146.7 192.6l-3.3 3.3M146.9 193.7l-3.5 3.4M146.9 194.9l-3.5 3.5M146.9 196.2l-3.5 3.5M146.9 197.5l-3.5 3.5M146.9 198.8l-3.5 3.5M150.7 192.6h3.5v12.4h-3.5zM151.4 192.6l-.7 .7M152.7 192.6l-2 2M154 192.6l-3.3 3.3"/>
<path d="M154.2 193.7l-3.5 3.4M154.2 194.9l-3.5 3.5M154.2 196.2l-3.5 3.5M154.2 197.5l-3.5 3.5M154.2 198.8l-3.5 3.5M158 192.6h3.5v12.4h-3.5zM158.7 192.6l-.7 .7M160 192.6l-2 2M161.3 192.6l-3.3 3.3M161.5 193.7l-3.5 3.4M161.5 194.9l-3.5 3.5M161.5 196.2l-3.5 3.5"/>
<path d="M161.5 197.5l-3.5 3.5M161.5 198.8l-3.5 3.5M165.3 192.6h3.5v12.4h-3.5zM166 192.6l-.7 .7M167.3 192.6l-2 2M168.6 192.6l-3.3 3.3M168.8 193.7l-3.5 3.4M168.8 194.9l-3.5 3.5M168.8 196.2l-3.5 3.5M168.8 197.5l-3.5 3.5M168.8 198.8l-3.5 3.5M172.5 192.6h3.5v12.4h-3.5z"/>
<path d="M173.3 192.6l-.8 .7M174.5 192.6l-2 2M175.8 192.6l-3.3 3.3M176 193.7l-3.5 3.4M176 194.9l-3.5 3.5M176 196.2l-3.5 3.5M176 197.5l-3.5 3.5M176 198.8l-3.5 3.5M43.2 203.9l-1.1 1.1M43.2 202.6l-2.4 2.4M43.2 200l-3.5 3.6M43.2 201.3l-3.5 3.5"/>
<path d="M50.4 203.1l-1.8 1.9M50.4 201.8l-3.1 3.2M50.4 200.5l-3.4 3.5M50.4 204.4l-.5 .6M57.7 203.5l-1.4 1.5M57.7 202.2l-2.7 2.8M57.7 200.9l-3.5 3.5M65 204l-1 1M65 202.7l-2.3 2.3M65 200.1l-3.5 3.5M65 201.4l-3.5 3.5M72.3 202.7l-2.3 2.3"/>
<path d="M72.3 204l-1 1M72.3 200.1l-3.5 3.5M72.3 201.4l-3.5 3.5M79.6 204l-1 1M79.6 200.1l-3.5 3.5M79.6 201.4l-3.5 3.5M79.6 202.7l-2.3 2.3M86.9 204l-1 1M86.9 202.7l-2.3 2.3M86.9 200.1l-3.5 3.5M86.9 201.4l-3.5 3.5M125 200l-3.5 3.6"/>
<path d="M125 201.3l-3.5 3.5M125 202.6l-2.3 2.4M125 203.9l-1 1.1M132.3 201.8l-3.2 3.2M132.3 200.5l-3.5 3.5M132.3 204.4l-.6 .6M132.3 203.1l-1.9 1.9M139.6 200.9l-3.5 3.5M139.6 202.2l-2.7 2.8M139.6 203.5l-1.5 1.5M146.9 200.1l-3.5 3.5M146.9 201.4l-3.5 3.5"/>
<path d="M146.9 204l-1 1M146.9 202.7l-2.3 2.3M154.2 200.1l-3.5 3.5M154.2 201.4l-3.5 3.5M154.2 202.7l-2.3 2.3M154.2 204l-1 1M161.5 204l-1 1M161.5 202.7l-2.3 2.3M161.5 200.1l-3.5 3.5M161.5 201.4l-3.5 3.5M168.8 202.7l-2.3 2.3M168.8 200.1l-3.5 3.5"/>
<path d="M168.8 201.4l-3.5 3.5M168.8 204l-1 1M176 202.7l-2.3 2.3M176 200.1l-3.5 3.5M176 201.4l-3.5 3.5M176 204l-1 1"/>
</g>
<path d="M139.6 146.6l-.2 .2M57.7 204.8l-.1 .2M139.6 204.8l-.2 .2" fill="none" stroke="#939598" stroke-width=".25"/>
<path d="M91.7 145.8h.4l-.2 1z" fill="#231f20"/>
<path d="M91.9 134.6h.1M91.7 145.8h.4l-.2 1z" fill="none" stroke="#3a53a4" stroke-width=".2"/>
<path d="M91.9 134.4l.2 1h-.4z" fill="#231f20"/>
<path d="M91.9 134.4l.2 1h-.4z" fill="none" stroke="#3a53a4" stroke-width=".2"/>
<path d="M121.5 129.4v4.6M125 129.4v4.6" fill="none" stroke="#231f20" stroke-width=".2"/>
<path d="M122.6 130.4h1.5z" fill="#231f20"/>
<path d="M122.6 130.4h1.5" fill="none" stroke="#231f20" stroke-width=".2"/>
<path d="M124.4 130.4h1.6z" fill="#231f20"/>
<path d="M124.4 130.4h1.6" fill="none" stroke="#231f20" stroke-width=".2"/>
<path d="M121.5 130.4l1.1-.2v.4z" fill="#231f20"/>
<path d="M121.5 130.4l1.1-.2v.4z" fill="#231f20"/>
<path d="M125 130.4h.1" fill="none" stroke="#3a53a4" stroke-width=".2"/>
<path d="M124 130.2l1 .2-1 .2z" fill="#231f20"/>
<path d="M115.1 140.6h5.7M116.4 141.9v25.5M116.4 172.1v25.5M115.1 198.9h5.7" fill="none" stroke="#231f20" stroke-width=".2"/>
<g fill="#231f20">
<path d="M116.2 197.6h.4l-.2 1.3z"/>
<path d="M116.4 140.6l.2 1.3h-.4z"/>
</g>
<path d="M120.6 211.5h1.3M123.2 205.6v7.2M130.5 205.6v7.2M131.8 211.5h1.4" fill="none" stroke="#231f20" stroke-width=".2"/>
<g fill="#231f20">
<path d="M121.9 211.3l1.4 .2-1.4 .2z"/>
<path d="M130.5 211.5l1.3-.2v.4z"/>
</g>
<text font-size="5.6" x="159.1" y="16.4">Land Patterns</text>
<text font-size="4.9" x="149.9" y="24">Vishay Dale Thin Film</text>
<text font-size="3.5" fill="#007ec4" x="42" y="21.9">www.vishay.com</text>
<g font-size="3.2">
<text x="18.9" y="32.1">Surface Mount Leadless Resistor Arrays (PR Series)</text>
<text x="18.9" y="116.9">Flatpack</text>
</g>
<g font-size="2.8" fill="#231f20">
<text x="52.7" y="39">PR 100 (2 to 8 resistors)</text>
<text x="114" y="39.2">PR 135 (2 to 8 resistors)</text>
<text x="52.5" y="68.1">PR 182 (2 to 8 resistors)</text>
<text x="39.4" y="123.3">14 Pin Bottom Brazed Flatpack</text>
<text x="121.2" y="123.3">16 Pin Bottom Brazed Flatpack</text>
</g>
<g font-size="2.8">
<text x="18.9" y="100.8">Note</text>
<text x="18.9" y="104.7">•</text>
<text x="22.9" y="104.7">All dimensions in inches (mm)</text>
<text x="18.9" y="263.3">Revision: 12-Jun-15</text>
<text x="107.2" y="263.6">7</text>
<text x="163.6" y="263.3">Document Number: 60119</text>
<text x="74.2" y="267.1">For technical questions, contact: thinfilm@vishay.com</text>
<text x="26.5" y="271">THIS DOCUMENT IS SUBJECT TO CHANGE WITHOUT NOTICE. THE PRODUCTS DESCRIBED HEREIN AND THIS DOCUMENT</text>
<text x="50.9" y="273.8">ARE SUBJECT TO SPECIFIC DISCLAIMERS, SET FORTH AT www.vishay.com/doc?91000</text>
</g>
<g font-size="2.1" fill="#231f20">
<text x="57.1" y="43.4">0.0315</text>
<text x="91.5" y="44.9">0.0425</text>
<text x="120.5" y="42.6">0.0463</text>
<text x="162.8" y="44.8">0.0425</text>
<text x="45.3" y="51.5">0.0613</text>
<text x="106.6" y="51.6">0.0690</text>
<text x="60" y="59.3">0.0400</text>
<text x="125" y="59.5">0.0533</text>
<text x="61.5" y="71.9">0.0648</text>
<text x="115.1" y="75.3">0.0440</text>
<text x="45.3" y="83.7">0.0168</text>
<text x="56.4" y="95.2">0.0718</text>
<text x="44.6" y="131.1">0.0240</text>
<text x="126.4" y="131.1">0.0240</text>
<text x="88.7" y="141.3">0.0850</text>
<text x="177.6" y="141.3">0.0850</text>
<text x="31.9" y="170.4">0.4000</text>
<text x="113.5" y="170.4">0.4000</text>
<text x="41.9" y="212.3">0.0500</text>
<text x="123.7" y="212.3">0.0500</text>
</g>
</svg>
